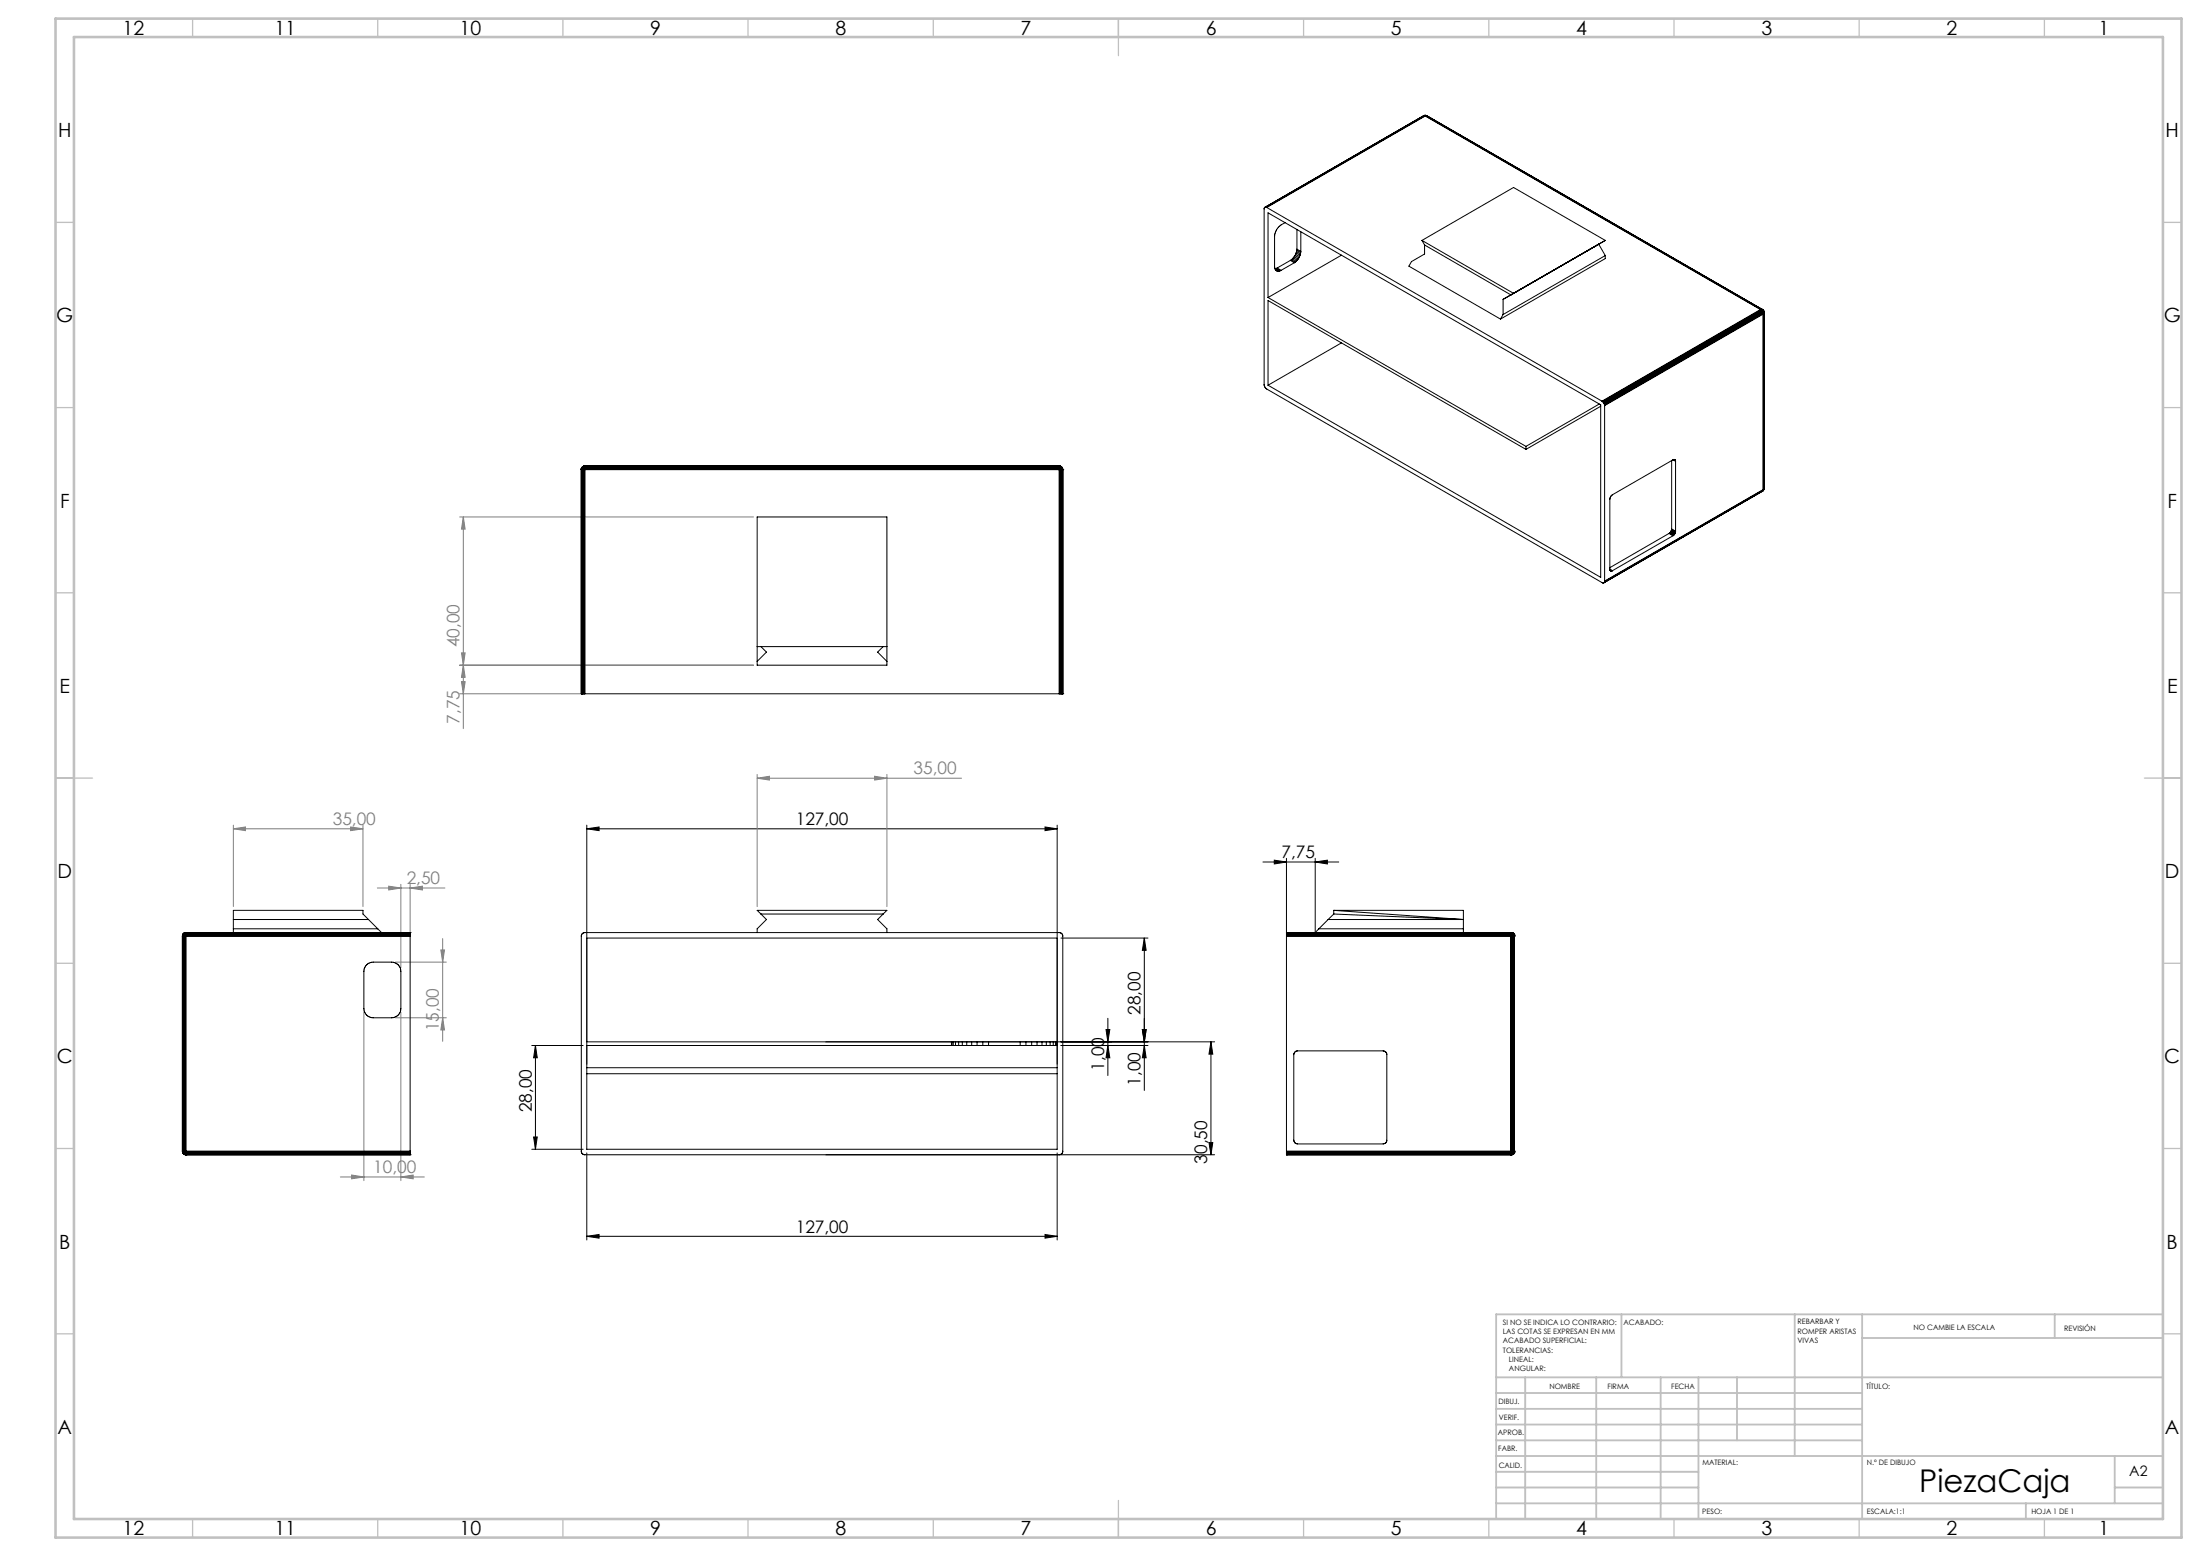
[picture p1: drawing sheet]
<svg xmlns="http://www.w3.org/2000/svg" width="594mm" height="420mm" viewBox="0 0 594 420" stroke-linecap="round" stroke-linejoin="round" font-family="sans-serif">
<g fill="none" stroke="#000" stroke-width=".27">
<path d="M158.4 223.7l3.3-.5v1zM158.4 222.7v64.5M158.4 223.7h127M282.2 223.2l3.2 .5-3.2 .5zM285.4 222.7v64.5M341 232.7h20.5M344.1 232.2l3.2 .5-3.2 .5zM347.3 231.7v20M355.1 232.7l3.3-.5v1zM355.1 231.7v20M286.5 253.2h23.5M309 253.2l.5 3.3h-1.1z"/>
<path d="M309 253.2v41.1M298.6 277.9h1l-.5 3.3zM299.1 274.9v15.4M308.4 277.9h1.1l-.5 3.3zM143.6 282.2h13.8M144.6 282.2l.5 3.3h-1zM144.6 282.2v28M223 281.2h104.9M286.5 282.2h23.5M299.1 282.2l.5 3.3h-1zM309 282.2l.5 3.3h-1.1zM327 281.2l.4 3.3h-1z"/>
<path d="M327 281.2v30.5M143.6 310.2h13.8M144.1 306.9h1l-.5 3.3zM158.4 311.2v23.5M223 311.7h104.9M285.4 311.2v23.5M326.4 308.4h1l-.4 3.3zM158.4 333.7l3.3-.5v1zM158.4 333.7h127M282.2 333.2l3.2 .5-3.2 .5z"/>
</g>
<g fill="none" stroke="#808080" stroke-width=".27">
<path d="M124.1 139.5h79.3M125.1 139.5l.5 3.3h-1zM125.1 139.5v57.2M124.1 179.5h79.3M124.6 176.2h1l-.5 3.3zM125.1 179.5l.5 3.3h-1zM124.1 187.3h32.7M124.6 184h1l-.5 3.3zM204.4 210.1l3.4-.6v1.1zM204.4 209v35.7M204.4 210.1h55.2M236.1 209.5l3.4 .6-3.4 .5z"/>
<path d="M239.5 209v35.7M63 223.7l3.3-.5v1zM63 222.7v22M63 223.7h35M94.7 223.2l3.3 .5-3.3 .5zM98 222.7v22M101.9 239.7h18.2M105 239.2l3.2 .5-3.2 .5zM108.2 238.7v22.5M110.7 239.7l3.4-.5v1zM110.7 238.7v12.8M106.8 259.7h13.7"/>
<path d="M119 256.4h1l-.5 3.3zM119.5 253.3v27.8M98.2 273.2v45.5M106.8 274.7h13.7M108.2 273.2v45.5M119.5 274.7l.5 3.3h-1zM91.9 317.7h22.7M94.9 317.2l3.3 .5-3.3 .5zM108.2 317.7l3.3-.5v1z"/>
</g>
<g fill="none" stroke="#c0c0c0" stroke-width=".35">
<path d="M52 5v5M102 5v5M152 5v5M202 5v5M252 5v5M302 5v10M352 5v5M402 5v5M452 5v5M502 5v5M552 5v5M15 60h5"/>
<path d="M584 60h5M15 110h5M584 110h5M15 160h5M584 160h5M15 210h10M579 210h10M15 260h5M584 260h5M15 310h5M584 310h5M15 360h5"/>
<path d="M584 360h5M52 410v5M102 410v5M152 410v5M202 410v5M252 410v5M302 405v10M352 410v5M402 410v5M452 410v5M502 410v5M552 410v5"/>
</g>
<g fill="none" stroke="#c0c0c0" stroke-width=".5">
<path d="M437.8 354.8v17M484.6 354.8v38.2M502.8 354.8v55.2M554.8 354.8v6.4M584 354.8h-180v55.2M404 371.8h180M404 376h98.8M411.8 371.8v38.2M431 371.8v38.2M448.4 371.8v38.2M458.6 371.8v38.2M469 371.8v17"/>
<path d="M502.8 361.2h81.2M404 388.8h98.8M404 384.5h98.8M404 380.3h98.8M404 397.3h54.6M404 393h180M571 393v12.8M404 405.8h180M404 401.5h54.6M547 405.8v4.2M571 401.5h13"/>
</g>
<path d="M15 5h574v410h-574zM20 10h564v400h-564z" fill="none" stroke="#c0c0c0" stroke-width=".7"/>
<g fill="#000">
<path d="M308.4 277.9h1.1l-.5 3.3zM309 253.2l.5 3.3h-1.1zM299.1 282.2l.5 3.3h-1zM298.6 277.9h1l-.5 3.3z"/>
<path d="M327 281.2l.4 3.3h-1zM326.4 308.4h1l-.4 3.3zM308.4 277.9h1.1l-.5 3.3zM309 282.2l.5 3.3h-1.1zM144.6 282.2l.5 3.3h-1zM144.1 306.9h1l-.5 3.3z"/>
<path d="M282.2 333.2l3.2 .5-3.2 .5zM158.4 333.7l3.3-.5v1zM282.2 223.2l3.2 .5-3.2 .5zM158.4 223.7l3.3-.5v1zM355.1 232.7l3.3-.5v1zM344.1 232.2l3.2 .5-3.2 .5z"/>
</g>
<g fill="#808080">
<path d="M204.4 210.1l3.4-.6v1.1zM236.1 209.5l3.4 .6-3.4 .5zM105 239.2l3.2 .5-3.2 .5zM110.7 239.7l3.4-.5v1zM94.9 317.2l3.3 .5-3.3 .5zM108.2 317.7l3.3-.5v1zM63 223.7l3.3-.5v1zM94.7 223.2l3.3 .5-3.3 .5z"/>
<path d="M119 256.4h1l-.5 3.3zM119.5 274.7l.5 3.3h-1zM125.1 139.5l.5 3.3h-1zM124.6 176.2h1l-.5 3.3zM125.1 179.5l.5 3.3h-1zM124.6 184h1l-.5 3.3z"/>
</g>
<g fill="none" stroke="#000" stroke-width=".27">
<path d="M384.4 31.2h.2M384.4 31.2l-42.9 24.8M384.4 31.2l-.1 .1M384.6 31.2h-.1M384.6 31.2l.2 .1M384.6 31.2l-42.8 24.7M384.6 31.2l-42.9 24.7M384.6 31.2h.5M384.7 31.1l-.1 .1M384.7 31.1l.1 .1M384.7 31.1l-.3 .1M384.7 31.1h.2"/>
<path d="M384.7 31.3h.2M384.7 31.3l-42.8 24.7M384.8 31.3l-42.8 24.7M384.8 31.3l90.5 52.3M384.8 31.2l-.1 .1M384.8 31.2l.1 .1M384.8 31.2h.2M384.8 31.2h-.2M384.9 31.1l.2 .1M384.9 31.1l-.1 .1M384.9 31.3l90.5 52.2M385 31.2l90.8 52.4"/>
<path d="M385 31.2l-.2 .1M385 31.2l90.8 52.3M385.1 31.2l.2 .1zM341.5 56l-.2 .3v47.6l.3 .7 91 52.7h.4M341.8 55.9l-.3 .1M341.8 55.9l.2 .1M342 56l90.5 52.3M344.3 72.5l1.1 .7M344.3 72.5l-.1 .1M344.3 72.8l.2 .1M344.3 72.8l.8 .4M344.5 72.9l.4 .3"/>
<path d="M344.6 72.5l1.1 .6M344.6 72.5h-.3M344.8 72.3l1.1 .7M344.8 72.3l-.2 .2M344.9 73.2h.2M345.4 73.2h-.3M345.7 73.1l-.3 .1M345.9 73l-.2 .1M347 60.1l-1.1 .6a4.1 4.1 0 0 0-1.8 3.1v8.1l.2 .9M348.4 70.3l1.1 .6M348.4 70.3l-3.6 2M348.7 70.1l1 .6"/>
<path d="M348.7 70.1l-.3 .2M348.9 69.9l1.1 .6M348.9 69.9l-.2 .2M349.2 69.6l1 .6M349.2 69.6l-.3 .3M349.4 69.3l1.1 .6M349.4 69.3l-.2 .3M349.5 70.9l-3.6 2.1M349.6 69l1.1 .6M349.6 69l-.2 .3M349.7 70.7l-.2 .2M349.8 68.6l1.1 .7"/>
<path d="M349.8 68.6l-.2 .4M350 68.3l1 .6M350 68.3l-.2 .3M350 70.5l-.3 .2M350.1 67.9l1 .6M350.1 67.9l-.1 .4M350.1 67.6l1.1 .6M350.1 67.6v.3M350.2 67.3l1 .6M350.2 61.9v5.4M350.2 67.3l-.1 .3M350.5 69.9l-.5 .6"/>
<path d="M350.7 69.6l-.2 .3M350.9 69.3l-.2 .3M351 68.9l-.1 .4M351.1 68.5l-.1 .4M351.2 68.2l-.1 .3M351.2 67.9v.3M351.2 62.6v5.3M362.2 68.9l-19.8 11.4M383.9 64.9l24.8 14.3-.7 .4M383.9 64.9l.7 1.2M383.9 64.9l24.8-14.3 24.7 14.3M384.6 66.1v2.5l-3.5 2-.7 1.2 24.7 14.3"/>
<path d="M384.6 66.1l23.4 13.5M408 79.6l-2.2 1.2M431.7 65.9l1.7 3.1M433.4 69v.8l-28.3 16.3M433.4 69l-27.6 15.9M433.4 64.9l-27.6 15.9M433.4 64.9l-25.4 14.7M342.4 80.3v-22.9l89.8 51.9v46.5l-89.8-51.8M342.4 80.3l69.6 40.2M362.2 92.6l-19.8 11.4M405.8 80.8v4.1M405.8 84.9l-.7 1.2"/>
<path d="M475.3 83.6l.1 .1M475.3 83.6l.4 .2M475.3 83.6l-42.8 24.7M475.3 83.6h.3M475.3 83.6l.5 .1M475.4 83.6h.1M475.4 83.5h.1M475.4 83.7l-42.8 24.7M475.4 83.6l.5 .2M475.4 83.6l.2 .1M475.4 83.5v.2M475.4 83.6l.8 .3"/>
<path d="M475.4 83.5h.4M475.5 83.6h.1M475.5 83.6l.4 .1M475.5 83.7l.2 .1M475.5 83.7l-42.7 24.7M475.5 83.7h.1M475.6 83.5h.1M475.6 83.5l-.2 .1M475.6 83.6h.1M475.6 83.6v.1M475.6 83.6l.3 .2M475.6 83.7h.1"/>
<path d="M475.7 83.8v.2M475.7 83.8l-42.8 24.7M475.7 83.8l.1 .1M475.7 84l.1 .1M475.7 84l-42.7 24.7M475.7 84h.2M475.7 83.8l.2 .2M475.7 83.6h.2M475.7 83.5l.2 .1M475.8 83.7l-.1 .1M475.8 83.7l.1 .1M475.8 83.6v.1"/>
<path d="M475.8 83.7l.2 .1M475.8 83.9l-.1 .1M475.8 83.9l.1 .1M475.8 83.5l.4 .5M475.8 84.1l.1 .1M475.8 84.1l-42.8 24.7M475.9 83.8l.1 .1M475.9 84.2l-42.8 24.7M475.9 84.2v.2M475.9 84l.1 .3M475.9 84l-.1 .1M475.9 84.2l.1 .1"/>
<path d="M475.9 83.8l-.1 .1M475.9 83.7h.1M475.9 84l.4 .3M475.9 83.8l.4 .5M475.9 83.7v.1M475.9 83.6l.2 .2M475.9 84.4l-42.7 24.7M475.9 84.4l.1 .1M475.9 84h.1M475.9 84.4l.2 .1M475.9 84l.1 .1M476 84.2h-.1"/>
<path d="M476 84.2l.1 .1M476 84.6v.2M476 84.5l-42.8 24.7M476 83.7h.1M476 83.9h.1M476 84.5v.1M476 84.6l-42.8 24.7M476 83.9l-.1 .1M476 84.5l.2 .1M476 83.9l.2 .3M476 83.9l.2 .2M476 83.7v.1"/>
<path d="M476 84.8v47.4M476 84.8l-42.8 24.7M476 84.3l-.1 .1M476 83.8v.1M476 84.1v.1M476 84.3l.1 .2M476 84.1l.2 .3M476 83.7v.4M476 84.3l.3 .2M476 83.8l.2 .3M476.1 84.5h-.1M476.1 84.5v.1"/>
<path d="M476.1 83.8h.1M476.1 84.6h-.1M476.1 84.6v47.6M476.1 83.8l.2 .3M476.2 84.2l-.2 .1M476.2 84.4l-.1 .1M476.2 84.1v.1M476.2 84.4v.1M476.2 84.2v.1M476.2 84.5v.1M476.2 84.5l.1 .1M476.2 83.9l.1 .2"/>
<path d="M476.2 84.3l.1 .1M476.2 84.6l-.2 .2M476.2 84.6v47.5M476.2 84.3v.1M476.2 84.3l.1 .3M476.2 84.2l.1 .2M476.3 84.6h-.1M476.3 84.4l-.2 .2M476.3 84.1l-.1 .1M476.3 84.6v47.4M476.3 84.4v.1M476.3 84.1v.2"/>
<path d="M476.3 84.5v.1M476.3 84.3v.1M476.3 84.3v47.6M342.4 104v-22.9l69.6 40.2M431.8 109.1l-19.8 11.4M432.2 109.7l-20.2 11.6M432.5 108.3l.3 .1M432.8 108.4l.1 .1M432.9 108.5l.1 .2M433 108.7v.1M433 108.8l.2 .3M433.2 109.1v.1"/>
<path d="M433.2 109.2v.1M433.2 109.3v47.7M157 126.8h.1M157 126.7h.1M157 126.6h.1M157 126.6v60.7M157 126.8h129.9M157 126.5h.1M157 126.5v60.8M157 126.5v.2M157.1 126.3h.1M157.1 126.3v61"/>
<path d="M157.1 126.3l-.1 .2M157.1 126.2h.1M157.1 126.7h129M157.1 126.7h-.1M157.1 126.2v61.1M157.1 126.2l-.1 .3M157.1 126.2v.1M157.2 126.1h.1M157.2 126.6l-.2 .2M157.2 126.1v61.2M157.2 126.6l-.1 .1M157.2 126.1l-.2 .6"/>
<path d="M157.2 126.1l-.1 .1M157.4 126h.1M157.4 126.4l-.3 .2M157.4 126v61.3M157.4 126.5l-.2 .1M157.4 126l-.2 .1M157.5 125.9h.1M157.5 125.9v61.4M157.5 126.4l-.1 .1M157.5 126.4h-.1M157.5 126.2l-.1 .2M157.5 126.2l-.5 .5"/>
<path d="M157.5 125.9l-.1 .1M157.7 125.8v61.5M157.7 126.2h128.4M157.7 126.2l-.2 .2M157.7 126.2h-.2M157.7 125.9l-.3 .1M157.7 125.8l-.2 .1M157.8 125.9h128.3M157.9 125.8h.1M157.9 126.6l-.1 .2M157.9 125.8v61.5M157.9 125.8l-.2 .1"/>
<path d="M204.4 139.5h35.1v40h-35.1zM286 126.6h.1M286 125.8h.1M286 125.8v61.5M286 125.8h-128.1l-.7 .4M286 125.8l.4 .1M286 126.7v.1M286 126.7h.1M286 126.3v.3M286 126.3l-128.5 .1M286 126.3h.1M286.1 126v.1"/>
<path d="M286.1 126.1l-.1 .2M286.1 126.1h-128.6M286.1 126.1h.2M286.1 126h-128.2l-.8 .3M286.1 126h.1M286.1 126.8h.1M286.1 126.5l-.1 .3M286.1 126.3l-.1 .5M286.1 126.7l-.1 .1M286.1 125.8v.1M286.1 126.7v60.6M286.1 125.8h-128.3v61.5"/>
<path d="M286.1 126.5l.1 .1M286.1 126.5h-128.7M286.1 126.3v.1M286.1 125.9v.1M286.1 125.9h.1M286.1 125.8h.1M286.1 126.2v.1M286.1 126.5l-.1 .2M286.1 126.4l.2 .1M286.1 126.4v.1M286.1 126.2h.1M286.2 126.2l-.1 .2"/>
<path d="M286.2 126.6l-.2 .2M286.2 126.6l-.1 .1M286.2 125.9v.1M286.2 126.6h.1M286.2 126.6v.1M286.2 126l-.1 .2M286.2 126.4v.2M286.2 126.2l.1 .1M286.2 126l.3 .2M286.2 125.9l.1 .2M286.2 125.9l.1 .1M286.2 125.8v.1"/>
<path d="M286.2 126.7v60.6M286.2 125.8l.2 .1M286.3 126.5l-.3 .3M286.3 126.5l.1 .1M286.3 126.1l-.1 .1M286.3 126.1v.1M286.3 126.2l-.2 .3M286.3 126.6h-.1M286.3 126.3l.1 .1M286.3 126.3v.2M286.3 126.2v.1M286.3 126.2l.2 .1"/>
<path d="M286.3 126l.1 .1M286.3 126l.3 .1M286.4 125.9l-.1 .2M286.4 126.7h.1M286.4 126.7l-.4 .1M286.4 126.6l-.2 .1M286.4 125.9h.1M286.4 126.6v.1M286.4 126.7v60.6M286.4 126.7l-.2 .1M286.4 125.9l.2 .2M286.4 125.9l.3 .2"/>
<path d="M286.4 125.9l.1 .1M286.4 126.4l-.3 .3M286.4 126.4l-.1 .2M286.4 126.4l.1 .1M286.4 126.1l-.1 .1M286.4 126.1l.1 .2M286.5 126.5l-.2 .1M286.5 126.5l-.1 .1M286.5 126.5v.1M286.5 126.3h.1M286.5 126.3h-.2M286.5 126.3l-.1 .1"/>
<path d="M286.5 126l.1 .1M286.5 126.6h-.1M286.5 126.6v.1M286.5 126l-.1 .1M286.5 126.2v.1M286.5 126.7v60.6M286.5 126.3l.1 .2M286.5 126.3v.2M286.5 126.2l.2 .2M286.6 126.5h-.1M286.6 126.5l-.1 .1M286.6 126.5v.1"/>
<path d="M286.6 126.1l-.1 .1M286.6 126.1v.2M286.6 126.1l.1 .1M286.6 126.3h-.1M286.6 126.3v.2M286.6 126.7h.1M286.6 126.7l-.1 .1M286.6 126.7l.1 60.6M286.6 126.6h-.1M286.6 126.1h.1M286.6 126.6v.1M286.6 126.7h-.1"/>
<path d="M286.6 126.1l.2 .2M286.7 126.4l-.1 .1M286.7 126.4v.1M286.7 126.2v.2M286.7 126.1l.1 .1M286.7 126.2l-.1 .1M286.7 126.5l-.1 .1M286.7 126.2h.1M286.7 126.5l-.1 .2M286.7 126.5v.2M286.7 126.7l.1 .1M286.7 126.4l.1 .1"/>
<path d="M286.8 126.8v60.5M286.8 126.2v.1M286.8 126.3l-.1 .1M286.8 126.5h.1M286.8 126.3h.1M286.8 126.5h-.1M286.8 126.5l-.1 .2M286.8 126.5v.1M286.8 126.3l.1 .5M286.8 126.6l-.1 .1M286.8 126.6v.2M286.8 126.3v61"/>
<path d="M286.8 126.3l.1 .2M286.9 126.6l-.1 .2M286.9 126.5v60.8M286.9 126.5l-.1 .1M286.9 126.8h.1M412 120.5v.8M451.3 124.3v18.6M451.7 124.1l-16.8 9.8-.2 .7v19.2M451.7 124.1l.7 .4M451.8 124.1h-.1M451.8 124.1l.6 .3M451.9 124h.2"/>
<path d="M451.9 124l-.1 .1M451.9 124l.5 .3M452 124l.3 .2M452.1 124l.2 .2M452.1 124l.2 .1M452.3 124.2l.1 .2M452.4 124.4v19.1M475.9 132.5l-42.7 24.7M475.9 132.5l-42.8 24.8M475.9 132.5h.1M476 132.3v.2M476 132.3l-42.8 24.7"/>
<path d="M476 132.4l-42.8 24.7M476 132.4l-.1 .1M476 132.3h.1M476 132.4h.1M476 132.2l-42.8 24.7M476 132.2v.1M476.1 132.3l-.1 .1M476.1 132.3h.1M476.1 132.2l-.1 .1M476.1 132.1h.1M476.1 132.2l-.1 .2M476.2 132.1v.1"/>
<path d="M476.2 132.1l.1-.2-.3 .3M476.2 132.2l-.1 .1M476.2 132.2l-.2 .3M476.2 132.1h.1M476.2 132.1l-.1 .1M476.3 132l-.5 .6-42.8 24.7M476.3 132l-.1 .1M433.2 157.2l-.2 .1M433.2 157v.2M434.7 153.8v.2M434.7 153.8l.6 .3M434.7 153.6l.7 .4"/>
<path d="M434.7 153.9l.5 .2M434.7 154l.3 .1M435.2 154.1h.1M435.2 154.1h-.2M435.4 154l-.1 .1M450.6 144l1.1 .6M450.6 144l-15.9 9.2M450.7 143.9l1.1 .7M450.8 143.8l-.2 .2M450.8 143.8l1.1 .6M451 143.7l1 .6M451 143.7l-.2 .1"/>
<path d="M451.1 143.6l1 .6M451.1 143.6l-.1 .1M451.1 143.5l1.1 .6M451.2 143.3l1.1 .7M451.3 143.2l1 .6M451.3 143.2l-.2 .4M451.3 143l1.1 .7M451.3 142.8l1.1 .6M451.3 142.9l1.1 .6M451.3 142.9v.3M451.7 144.6l-16.3 9.4M451.8 144.6h-.1"/>
<path d="M452 144.3l-.2 .3M452.1 144.2l-.1 .1M452.2 144.1l-.1 .1M452.3 143.8l-.1 .3M452.4 143.5l-.1 .3M204.4 174.5h35.1M205.5 174.5l1.4 1.5-2.5 2.5M238.4 174.5l-1.4 1.5 2.5 2.5M157 187.3h.1M157 187.3h129.9M286.9 187.3h.1M49.2 252.7h.1"/>
<path d="M49.2 252.7h61.5M49.2 252.6h.3M49.2 252.6v58.3M49.3 252.4h.1M49.3 252.4l-.1 .2M49.4 252.3h.1M49.4 252.3l-.1 .1M49.4 252.3l.2 .1M49.4 252.4v58.5M49.4 252.4l.1 .1M49.4 252.3l-.2 .4M49.4 252.1l-.1 .3"/>
<path d="M49.4 252.1h.1M49.5 252.1h.1M49.5 252.5h.2M49.5 252.6v58.3M49.5 252.6h.1M49.5 252.5v.1M49.5 252.1v.1M49.5 252h.1M49.5 252.6l.5 .1M49.5 252l.3 .3M49.5 252.6v58.2M49.5 252.2l.2 .1"/>
<path d="M49.5 252.2l-.1 .2M49.5 252l-.1 .3M49.5 252l-.1 .1M49.6 252.4l-.1 .2M49.6 252.4h.1M49.7 251.9h.1M49.7 252.5l.3 .1M49.7 252.5v58.4M49.7 252.3l.2 .1M49.7 252.3l-.1 .1M49.7 251.9h.3M49.7 251.9l-.3 .4"/>
<path d="M49.7 251.9v.1M49.7 251.9l-.2 .1M49.7 252.4l.3 .2M49.7 252.4v.1M49.7 252h.2M49.7 252l-.2 .2M49.7 252h.1M49.8 252l-.3 .5M49.8 252v.1M49.8 252.3l.4 .4M49.8 251.9l.1 .2M49.8 251.8v.1"/>
<path d="M49.8 252.3l-.1 .1M49.8 252.1l-.1 .2M49.8 252.1l.1 .2M49.8 251.8l-.1 .1M49.9 252.4v58.6M49.9 252.3h.1M49.9 252.3h-.1M49.9 252h-.1M49.9 252.1l.1 .1M49.9 252.1h-.1M49.9 251.8h.1M50 252.6l.2 .1"/>
<path d="M50 252.7h-.1M50 252.7h.1M50 251.8v.1M50 252.6v58.3M50 251.9l-.3 .1M50 251.9h.1M50 251.8l-.3 .1M50 252.5l.1 .1M50 252.2v.1M50 252.2l-.1 .1M50 251.9l.1 .2M50 251.9l-.1 .1"/>
<path d="M50 252.3l.1 .2M50 252l.2 .1M50.1 252.1l.1 .3M50.1 252.5l.1 .1M50.1 252.1l-.1 .1M50.1 252.1h.1M50.1 252.7h.1M50.1 251.7h.1M50.1 251.7h60.6M50.1 251.7v.1M50.1 252.6v58.2M50.1 252.4l.1 .3"/>
<path d="M50.1 252.4h.1M50.1 251.8v.1M50.1 251.8l-.1 .1M50.1 251.8h60.6M50.1 251.7l-.1 .1M50.1 252.6h.1M50.1 252l.1 .1M50.1 251.9v.1M50.1 252l-.2 .1M50.1 252h60.6M50.1 251.9h-.1M50.1 251.9h60.6"/>
<path d="M50.2 252.6h-.1M50.2 252.6h60.5M50.2 252.4v.3M50.2 252.3l-.3 .1M50.2 252.3v.1M50.2 252.3h60.5M50.2 252.1v.2M50.2 252.4l-.2 .2M50.2 252.4v.2M50.2 252.4h60.5M50.2 252.6h.1M50.2 251.7h.1"/>
<path d="M50.2 251.7v60M63 251.7v-6h35v1l5 5M63 248.2h36.5M63 250.7h39M110.7 251.7h.1M110.7 251.7v60M110.7 252.1h-60.5M157.2 252l.6-.3 128.6 .1 .5 .8v58.4l-.2 .4-.6 .3-128.6-.1-.5-.7v-58.3zM205.5 246.7l1.4 1.5-2.5 2.5v1M205.5 246.7h32.9M205.5 246.7l-1.1-1h35.1l-1.1 1M238.4 246.7l-1.4 1.5 2.5 2.5v1"/>
<path d="M347.3 251.7h.1M347.3 251.7l60.9 .1M347.3 252.7h61.5M347.3 252.6h61.5M347.3 252.4h61.5M347.3 252.3h61.4M347.3 252.1h61.4M347.3 252h61.3M347.3 251.9h61.1M347.3 251.8h61M347.3 251.8h60.9M347.3 251.7v60"/>
<path d="M356.1 250.7h39M356.1 250.7l-1 1M358.6 248.2h36.5M358.6 248.2l-2.5 2.5M360.1 245.7h35v6M360.1 245.7v1M360.1 245.7l35 2.5M360.1 246.7l35 1.5M360.1 246.7l-1.5 1.5M407.8 251.7h.1M407.8 251.7v60M407.8 252.4l.2 .2"/>
<path d="M407.8 252.3l.2 .1M407.8 252.1l.6 .6M407.8 251.8h.1M407.8 251.9l.2 .1M407.9 251.7h.1M407.9 251.7l.1 .3M407.9 251.7l.3 .2M407.9 251.7l.5 .2M407.9 251.7l.2 .1M408 251.7h.1M408 252v.1M408 252l.1 .1"/>
<path d="M408 251.7l.1 .1M408 252.6v58.1M408 252.6l.2 .1M408 252.1v.5M408 252.1l.1 .2M408 251.7l.2 .1M408 251.9l.1 .2M408 251.9v-.1l.1 .1M408 251.9l.2 .1M408.1 252.1v.2M408.1 252.1l.2 .2M408.1 251.8h.1"/>
<path d="M408.1 252.3l.1 .3M408.1 251.9l.3 .2M408.1 251.9l.1 .1M408.1 251.8l.1 .1M408.2 251.8h.1M408.2 252.6v58.3M408.2 252.6l.1 .1M408.2 252l.1 .3M408.2 252l.1 .1M408.2 251.8l.2 .1M408.2 251.9l.1 .2M408.2 251.8l.5 .6"/>
<path d="M408.2 251.8h-.2l.3 .1M408.3 251.8h.1M408.3 252.4v58.5M408.3 252.3v.1M408.3 252.4l.1 .2M408.3 252.3l.1 .1M408.3 251.9l.1 .2M408.3 251.9h.1M408.3 252.1l.1 .3M408.3 252.1l.3 .3M408.3 252l.3 .3M408.4 252.4v.2"/>
<path d="M408.4 252.4l.2 .2M408.4 252.1l.2 .5M408.4 251.9l.3 .2M408.4 251.9h.1M408.4 252.6v58.3M408.6 252h.1M408.6 252.6v58.3l-.2 .4M408.6 252.6l.1 .1M408.6 252.3v.1M408.6 252.3l.1 .1M408.6 252.4l.1 58.5M408.7 252.1h.1"/>
<path d="M408.7 252.1l.1 .3M408.7 252.4v.2M408.7 252.3l-.1-.2 .2 .3M408.7 252.3h.1M408.7 252.6l.1 .1M408.7 252.6l-.1 58.7M408.8 252.4v58.5M408.8 252.4h.1M408.8 252.4v.2M408.8 252.7h.1M408.8 252.6h.1M408.8 252.6v58.3"/>
<path d="M99 260.4l1.4-.7h5.3a2.47 2.47 0 0 1 2.5 2.5v10a2.47 2.47 0 0 1-2.5 2.5h-4.9a2.53 2.53 0 0 1-2.6-2.5v-10l.2-.8zM158.4 288.2h127M158.4 289.8h127M256.9 281.2v1M257 281.2v1M257.4 281.2v1M258 281.2v1M258.8 281.2v1M259.8 281.2v1M261 281.2v1M262.4 281.2v1M263.8 281.2v1"/>
<path d="M265.4 281.2v1M266.9 281.2v1M275.4 281.2v1M277 281.2v1M278.6 281.2v1M280 281.2v1M281.3 281.2v1M282.5 281.2v1M283.5 281.2v1M284.4 281.2v1M285 281.2v1M285.3 281.2v1"/>
<path d="M285.4 281.2h-127v-28h127v57h-127v-28h127M349.5 284.1l.8-.4h23.2l.7 .3 .2 .5v23.4l-.2 .6-.7 .3h-23.2a1.02 1.02 0 0 1-1-1.1v-23zM49.2 310.7h.1M49.2 310.7h61.5M49.2 310.9h.1M49.2 310.7l.1 .2M49.2 310.9l.1 .1M49.3 310.7l.1 .5M49.3 311l.1 .3M49.3 310.9h.2M49.3 310.9h.1M49.4 311.2h.1"/>
<path d="M49.4 310.9v.1M49.4 311.2l.1 .1M49.4 311h-.1M49.4 311.1h.1M49.4 311l.1 .1M49.4 311.1l.1 .3M49.4 311.1v.1M49.4 311.3h.1M49.4 311.3l.1 .1M49.5 310.9v.1M49.5 311.3h.1M49.5 311v.1"/>
<path d="M49.5 311h-.1M49.5 311.1l.2 .3M49.5 311.3l.2 .2M49.5 311.3v.1M49.5 311.4h.1M49.5 311.1h.1M49.5 310.8l.1 .2M49.5 310.8v.1M49.5 311.1l.1 .1M49.5 311.4l.2 .1M49.6 311l.1 .1M49.6 311l-.1 .1"/>
<path d="M49.6 311.2l.2 .2M49.6 311.2l-.1 .1M49.7 311.5h.1M49.7 310.9v.1M49.7 310.9l-.2 .1M49.7 311.1l.1 .2M49.7 311.1l-.1 .1M49.7 311.5l.3 .1M49.7 311.5l.1 .1M49.7 311l.3 .2M49.7 311h-.1M49.8 311.4h.1"/>
<path d="M49.8 311.4l-.1 .1M49.8 311.6h.1M49.8 311.3h.1M49.8 311.3v.1M49.8 311.5l.2 .1M49.8 311.5v.1M49.9 311.4l-.1 .1M49.9 311l.1 .1M49.9 311l-.2 .1M49.9 311.4l.1 .1M49.9 310.7h.1M49.9 311.3v.1"/>
<path d="M49.9 311.3l.2 .1M49.9 311.7h.1M50 310.8l-.3 .1M50 310.9l-.3 .1M50 310.7l-.5 .1M50 310.7h.1M50 311.6v.1M50 310.9l.2 .1h60.5M50 311.6h.1M50 311.6l60.7 .1M50 311.7h.1M50 311.1l-.2 .2"/>
<path d="M50 311.2l.1 .1M50 311.2l-.1 .1M50 311.5h.1M50 311.5v.1M50 311.1h.1M50 311.1v.1M50.1 311.3h.1M50.1 311.3l-.1 .2M50.1 310.7h.1M50.1 311.7h.1M50.1 311.7h60.6M50.1 311.6v.1"/>
<path d="M50.1 310.8l.1 .1M50.1 311.1v.2M50.1 311.1l.1 .1M50.1 311.6h60.6M50.1 310.8h.1M50.1 310.8l-.2 .2M50.1 311.4v.1M50.1 311.4h60.6M50.1 311.5h60.6M50.1 311.5v.1M50.2 310.9h.1M50.2 311l-.2 .1"/>
<path d="M50.2 311l-.1 .1M50.2 311.2h60.5M50.2 311.2v.1M50.2 311.3h60.5M50.2 311.3l-.1 .1M50.2 311.7h.1M50.2 310.7h-.1M50.2 310.7l-.2 .2M50.2 310.7l-.7 .7M50.2 310.7l-.2 .4M50.2 310.7v.3M50.2 310.9h60.5"/>
<path d="M50.2 310.9v.3M110.7 311.7h.1M347.3 311.7h.1M347.3 311.7h60.7M347.3 310.7h61.5M347.3 310.9h61.5M347.3 311h61.5M347.3 311.2h61.4M347.3 311.3h61.4M347.3 311.4h61.3M347.3 311.5h61.1M347.3 311.6h61"/>
<path d="M347.3 311.7h60.9M407.8 311.7h.1M407.8 310.9l.3 .3M407.8 311l.3 .3M407.8 311.2l.2 .1M407.8 311.4l.2 .1M407.9 311.7h.1M408 311.7h.1M408 311.5l-.1 .2M408 311.3v.2M408 311.3l.1 .2M408 311.7h-.1"/>
<path d="M408 310.7v.6M408 310.7l.2 .2M408 311.5v.2M408 311.5v.2l.3-.2M408.1 311.3l-.1 .2M408.1 311.7h-.1M408.1 311.7h.1M408.1 311.5v.1M408.1 311.2v.1M408.1 311.2l.1 .1M408.1 311.5l-.1 .2M408.2 311.7h.1"/>
<path d="M408.2 310.9l-.1 .3M408.2 310.7l.1 .2M408.2 310.9l.1 .1M408.2 311.7h-.2M408.2 311.3l.1 .2M408.2 311.3l-.1 .2M408.3 311.6h.1M408.3 311l-.1 .3M408.3 310.9v.1M408.3 310.7l.1 .2M408.3 310.9l.1 .1M408.3 311.3l.1 .1"/>
<path d="M408.3 311.3l-.2 .4M408.4 311.2v.1M408.4 311.3v.1M408.4 311.3l-.1 .2M408.4 311.5h.1M408.4 310.9l-.1 .4M408.4 310.9l.2 .3M408.4 311.5l-.4 .2M408.6 311.4h.1M408.6 310.7l.1 .2M408.6 311.2l-.2 .2M408.6 311l.1 .2"/>
<path d="M408.7 311.3h.1M408.7 310.9l-.1 .3M408.7 311.3l-.5 .3M408.7 311.2h.1M408.7 310.7l.1 .2M408.8 311l-.2 .3v-.1M408.8 311h.1M408.8 310.9v.1M408.8 311l-.1 .3M408.8 310.7h.1M408.8 310.9h.1"/>
</g>
<text font-size="8.5" x="518.2" y="402.7">PiezaCaja</text>
<g font-size="5.3">
<text x="33.1" y="9.5">12</text>
<text x="74.1" y="9.5">11</text>
<text x="124.1" y="9.5">10</text>
<text x="175.6" y="9.5">9</text>
<text x="225.6" y="9.5">8</text>
<text x="275.6" y="9.5">7</text>
<text x="325.6" y="9.5">6</text>
<text x="375.6" y="9.5">5</text>
<text x="425.6" y="9.5">4</text>
<text x="475.6" y="9.5">3</text>
<text x="525.6" y="9.5">2</text>
<text x="566.6" y="9.5">1</text>
<text x="15.7" y="37">H</text>
<text x="584.7" y="37">H</text>
<text x="15.2" y="87">G</text>
<text x="584.2" y="87">G</text>
<text x="16.2" y="137">F</text>
<text x="585.2" y="137">F</text>
<text x="16.1" y="187">E</text>
<text x="585.1" y="187">E</text>
<text x="15.5" y="237">D</text>
<text x="584.5" y="237">D</text>
<text x="15.4" y="287">C</text>
<text x="584.4" y="287">C</text>
<text x="16" y="337.1">B</text>
<text x="585" y="337.1">B</text>
<text x="15.5" y="387">A</text>
<text x="584.5" y="387">A</text>
<text x="33.1" y="414.5">12</text>
<text x="74.1" y="414.5">11</text>
<text x="124.1" y="414.5">10</text>
<text x="175.6" y="414.5">9</text>
<text x="225.6" y="414.5">8</text>
<text x="275.6" y="414.5">7</text>
<text x="325.6" y="414.5">6</text>
<text x="375.6" y="414.5">5</text>
<text x="425.6" y="414.5">4</text>
<text x="475.6" y="414.5">3</text>
<text x="525.6" y="414.5">2</text>
<text x="566.6" y="414.5">1</text>
</g>
<g font-size="4.7" fill="#808080">
<text x="124.1" y="174.7" transform="rotate(-90 124.1 174.7)">40,00</text>
<text x="124.1" y="195.4" transform="rotate(-90 124.1 195.4)">7,75</text>
<text x="246.7" y="209">35,00</text>
<text x="89.8" y="222.7">35,00</text>
<text x="109.8" y="238.7">2,50</text>
<text x="118.5" y="278.4" transform="rotate(-90 118.5 278.4)">15,00</text>
<text x="100.8" y="316.7">10,00</text>
</g>
<g font-size="4.7">
<text x="214.9" y="222.7">127,00</text>
<text x="346" y="231.7">7,75</text>
<text x="308" y="273.9" transform="rotate(-90 308 273.9)">28,00</text>
<text x="298.1" y="289" transform="rotate(-90 298.1 289)">1,00</text>
<text x="308" y="293" transform="rotate(-90 308 293)">1,00</text>
<text x="143.6" y="300.2" transform="rotate(-90 143.6 300.2)">28,00</text>
<text x="326" y="314.1" transform="rotate(-90 326 314.1)">30,50</text>
<text x="214.9" y="332.7">127,00</text>
</g>
<text font-size="3.9" x="574.9" y="398.5">A2</text>
<g font-size="2">
<text x="405.8" y="357.6">SI NO SE INDICA LO CONTRARIO:</text>
<text x="438.4" y="357.6">ACABADO:</text>
<text x="485.3" y="357.5">REBARBAR Y</text>
<text x="485.3" y="360">ROMPER ARISTAS</text>
<text x="516.6" y="359">NO CAMBIE LA ESCALA</text>
<text x="557.3" y="359.2">REVISIÓN</text>
<text x="405.8" y="360.1">LAS COTAS SE EXPRESAN EN MM</text>
<text x="405.8" y="362.6">ACABADO SUPERFICIAL:</text>
<text x="405.8" y="365.1">TOLERANCIAS:</text>
<text x="485.3" y="362.5">VIVAS</text>
<text x="407.4" y="367.6">LINEAL:</text>
<text x="407.4" y="370.1">ANGULAR:</text>
<text x="418.3" y="375">NOMBRE</text>
<text x="434" y="374.9">FIRMA</text>
<text x="451.2" y="374.9">FECHA</text>
<text x="503.9" y="374.9">TÍTULO:</text>
<text x="404.6" y="379.1">DIBUJ.</text>
<text x="404.7" y="383.3">VERIF.</text>
<text x="404.4" y="387.4">APROB.</text>
<text x="404.5" y="391.8">FABR.</text>
<text x="459.6" y="395.5">MATERIAL:</text>
<text x="504.1" y="395.5">N.º DE DIBUJO</text>
<text x="404.7" y="396.1">CALID.</text>
<text x="459.6" y="408.5">PESO:</text>
<text x="504.1" y="408.6">ESCALA:1:1</text>
<text x="548.5" y="408.6">HOJA 1 DE 1</text>
</g>
</svg>
